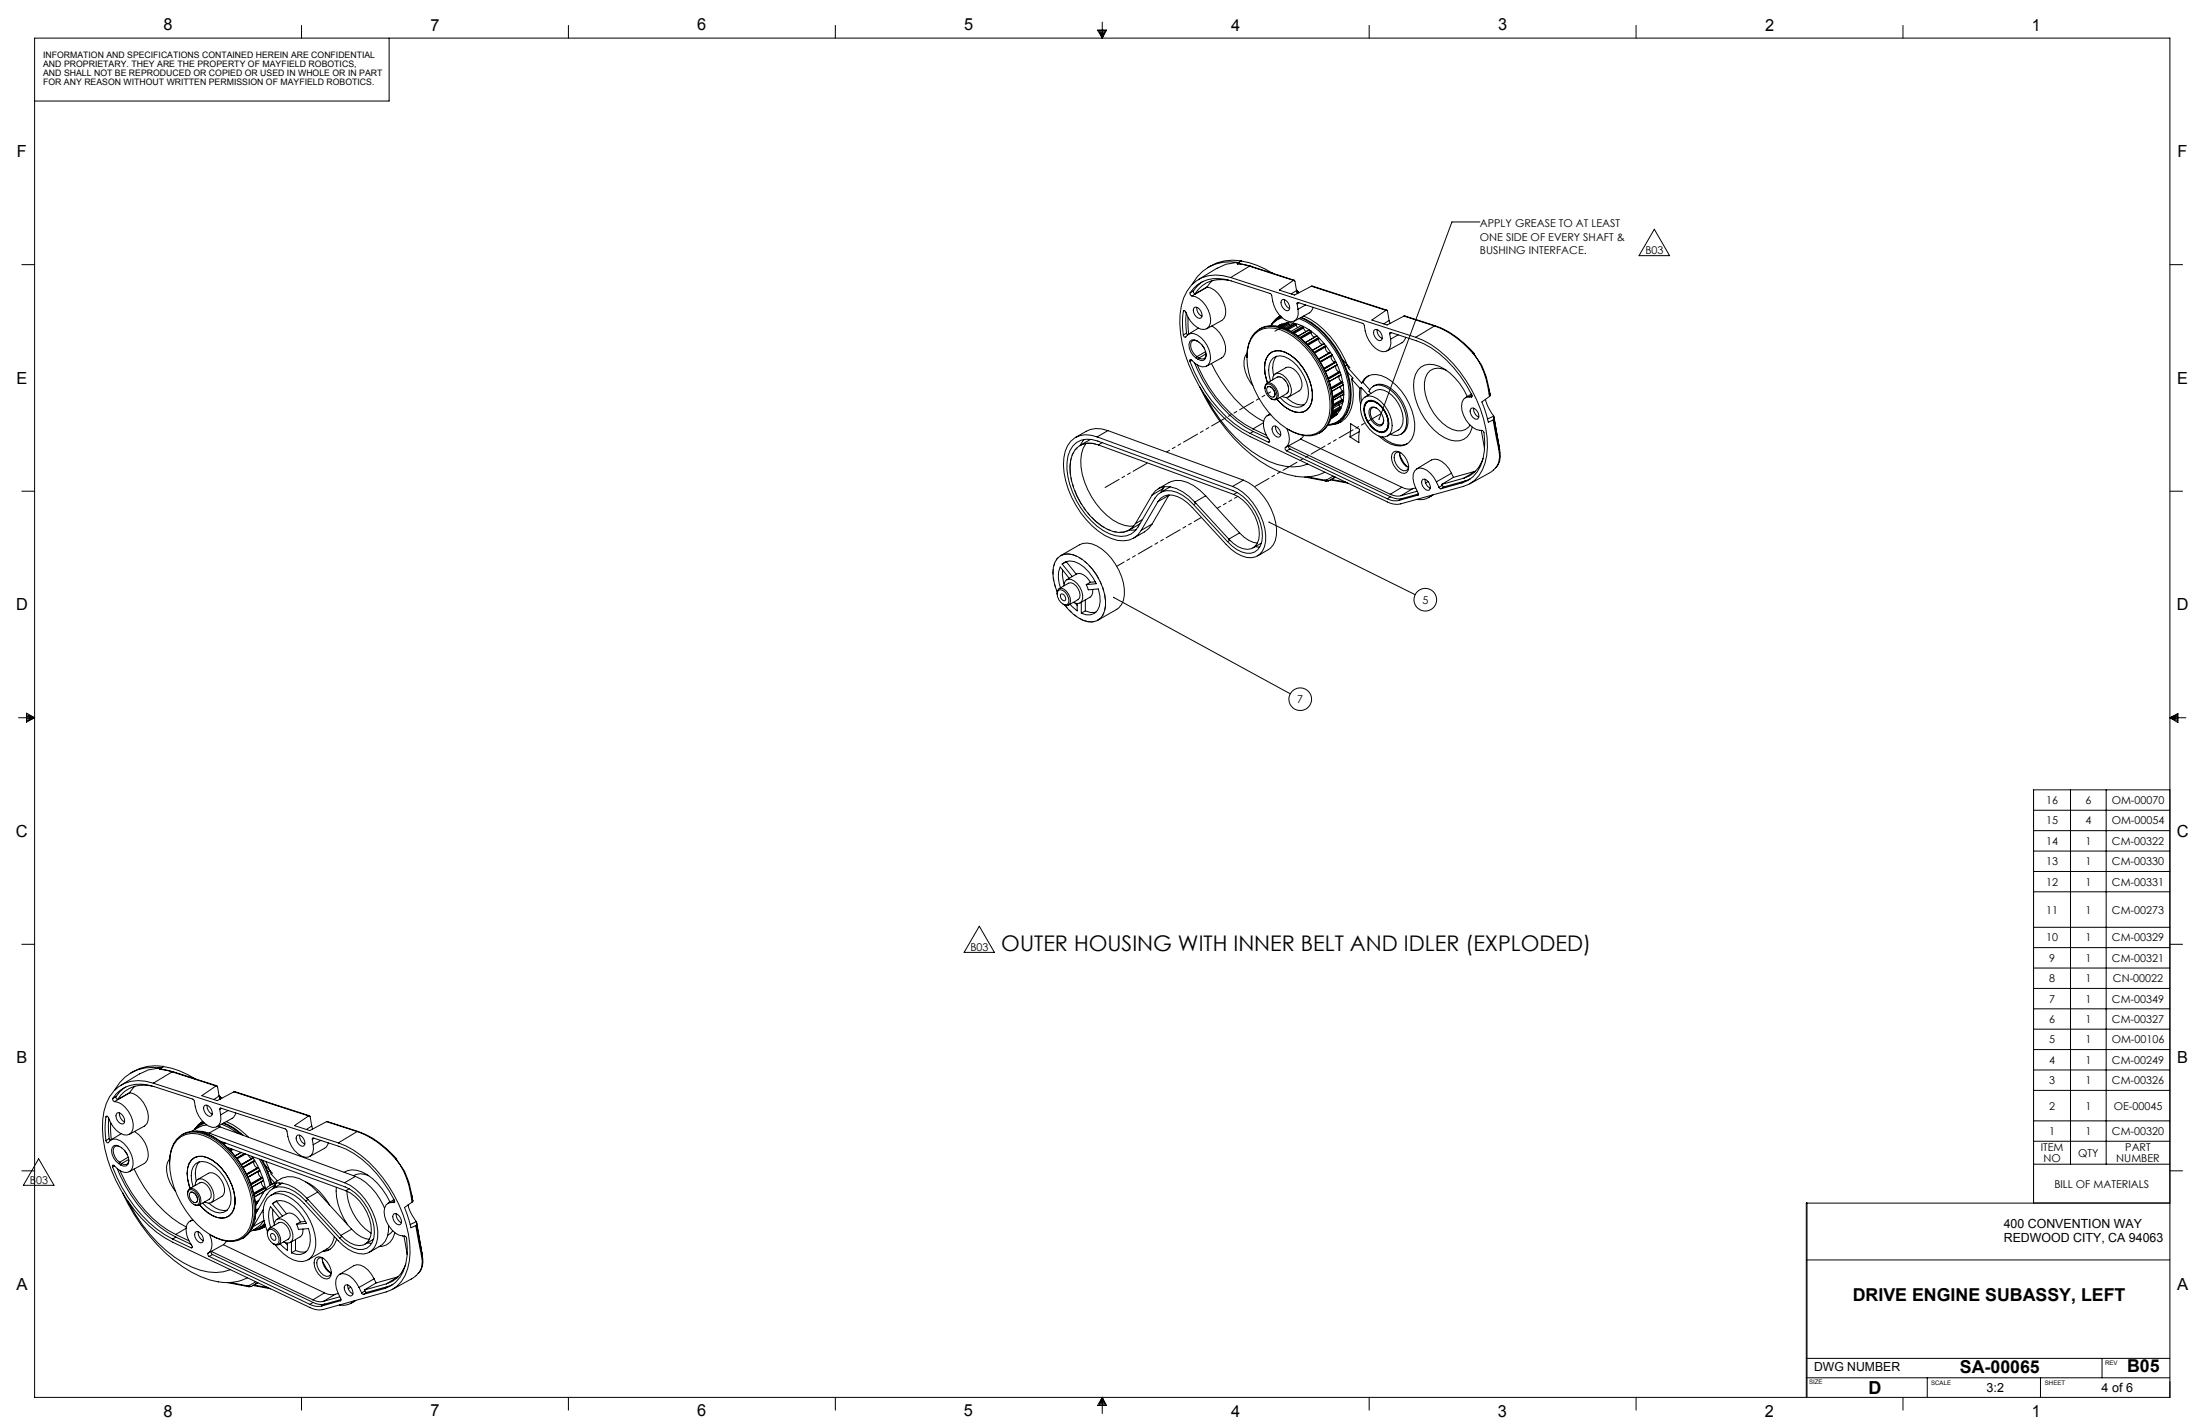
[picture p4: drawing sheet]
<svg xmlns="http://www.w3.org/2000/svg" width="864mm" height="559mm" viewBox="0 0 864 559" stroke-linecap="round" stroke-linejoin="round" font-family="sans-serif">
<g fill="none" stroke="#000" stroke-width=".39">
<path d="M13.6 15h838.2v533.4h-838.2zM118.4 10v5M152.8 15v24.7h-139.2M223.1 10v5M327.9 10v5M430.8 11.8h3.6l-1.7 3.2zM431.5 11.8l1.2 3.2M432.1 11.8l.6 3.2M432.7 8.7v6.3M433.1 11.8l-.4 3.2M433.8 11.8l-1.1 3.2M537.5 10v5"/>
<path d="M642.2 10v5M747 10v5M580.9 87.1h-11l-28.5 77.4M649.4 90l6 10.3h-12zM8.6 103.9h5M467.2 114.9a13.1 13.1 0 0 1 16.1-4.7l15.4 5 .4 .4a15.9 15.9 0 0 0 4.4 9.3 3.6 3.6 0 0 0 5.8-.4l.3-1.4-.1-1.7M467.2 114.9a.94 .94 0 0 0 .7 1.2M467.9 116.1a10 10 0 0 1 7.3 10.7 3 3 0 0 1-2 2.5 3 3 0 0 1-3.2-.7 14 14 0 0 1-4.8-6.5l-.3-.3-.4 .3M468.5 114.1v.6l.6 .7M468.5 114.1l-1.3 .8M472.2 110.5l-2.3 1.9-1.4 1.7M473.8 112.6l-4.7 2.8"/>
<path d="M473.8 112.6l.1 .1M473.9 112.7a10.4 10.4 0 0 1 7.2 10.8l-.5 1.3-.8 .8-6.1 3.4M473.9 112.7l-6 3.4M475.9 110.1l-2.1 2.5M477.8 105.2l-7.4 4.5M482.6 110a12.1 12.1 0 0 0-13.5 5.4M483.1 108.9a13.8 13.8 0 0 0-17.2 5.4 28.6 28.6 0 0 0-1.8 20.4 57.8 57.8 0 0 0 23.5 34.9l57.1 27.4a7.7 7.7 0 0 0 5.1 .7l24.7-6.8a13.5 13.5 0 0 0 9.1-12.1 45.5 45.5 0 0 0-8.1-29.5 41.8 41.8 0 0 0-19.8-16.9M483.1 108.9l72.6 23.5M485.7 103.5l4.8 1M485.7 103.5l3.2 .4 2.1 .6M485.7 103.5h.1M486.3 103a16.6 16.6 0 0 0-18.4 8.7"/>
<path d="M486.3 103l-5.1 .7-3.4 1.6M486.3 103l-.6 .5M487.1 102.3l-.8 .7M487.1 102.3a17.5 17.5 0 0 0-13.1 2.8M487.1 102.3l.1 .1M487.2 102.4l-.9 .6M487.2 102.4a32.6 32.6 0 0 1 12.4 4.8M490.5 104.5l17.5 5.5M490.5 104.5l17.2 5.5M490.5 104.5l-7.4 4.4M499.1 107l.6 .3M503.3 117.6a2.82 2.82 0 0 1 2.5 4.2 2.82 2.82 0 0 1-2.5-4.2z"/>
<path d="M504.2 117.6a3.5 3.5 0 0 0 2 3.5M507.7 110l.6 .2 .7 3.8M507.7 110l-5.5 3.8 6 2 6.6-3.5M508.9 113.9l1 1M508.9 113.8l1.1 1M509 114l.3 1.2M509 114l-2.1 1.4M509.1 114.8l.3 .3M509.2 119.2v-.4l.4-.1 25.4 8.2 .4 .5a15.7 15.7 0 0 0 4.4 9.2 3.5 3.5 0 0 0 5.9-.3l.3-1.5-.1-1.7M509.2 119.2l.3 2.2M509.9 118.8l-.7 .4M512.5 119.7l-3 1.7"/>
<path d="M514.8 112.3l29.6 9.4M514.8 112.3l29.3 9.5M851.8 103.9h5M464.5 131.5a.7 .7 0 0 0 1 .7 3 3 0 0 1 4.5-.7 10.4 10.4 0 0 1 4.8 10.8 2.87 2.87 0 0 1-4.3 1.2l-2.7-2.2a.42 .42 0 0 0-.6-.2 .42 .42 0 0 0-.1 .6M464.5 122.1a32.6 32.6 0 0 0 0 9.4M465 121.9l-.5 .2M465.6 122.9l-.1 3 .3 4.8M465.8 130.7l.5 .7M465.8 130.7l-1.3 .8M466.4 124.5l.2 6.6M468.9 120.6a2.82 2.82 0 0 1 2.4 4.2 2.82 2.82 0 0 1-2.4-4.2zM469.8 120.6a3.4 3.4 0 0 0 2 3.5"/>
<path d="M469.9 139.9l-.4 .6M469.9 139.9l.8 .6M469.9 133.8l-.8-.3-.9 .1a3.1 3.1 0 0 0-.2 4.3l1.9 2M470.4 128.8l-4 2.4M471.8 135.4l1 1.4M473.3 138l-3.4 1.9M473.5 138.8l-2.8 1.7M473.5 139.1l-.3 1.1-.6 .6-.9 .1-1-.4M475.7 127.9a10.6 10.6 0 0 1 5.1 11l-1.2 1.5-6 3.3M489.5 138.6a6.7 6.7 0 0 0-.7 7.1l.8 2.1 2.2 3.5M492.4 131.2a9 9 0 0 1 10.3-1.8 33.5 33.5 0 0 1 18.2 22 19.1 19.1 0 0 1-1 16.1 9.3 9.3 0 0 1-12.2 2 34.9 34.9 0 0 1-17.5-23.1 16.9 16.9 0 0 1 2.2-15.2zM494.3 129.2a10.7 10.7 0 0 1 11.1 .2 36.4 36.4 0 0 1 17.9 29.5 11.5 11.5 0 0 1-5.4 11.1"/>
<path d="M501.1 139.8a7.8 7.8 0 0 0-1.1 7.5M501.7 124.9l-2 1.6-.9 1.3M502.5 124l-1.8 1.2-1.5 2M502.5 124l-2 1.8M502.5 127.5l-.5 .3M502.5 127.5l-.9 .5M502.9 124.3l-1.2 .6M502.9 124.4l-1.2 .5M503.1 127.2l-.6 .3M503.1 127.2l.2 .2M503.1 127.2l-1.4 .9M503.1 128.4a30.4 30.4 0 0 1 16.5 15.9 28.6 28.6 0 0 1 3.3 18.3l3.2-1.8"/>
<path d="M503.2 124.7a7.8 7.8 0 0 0-4.2 3.1M503.3 127.4l.2 .4M503.3 127.4l-1.3 .7M505 126.8l-1.9 .4M505 126.8l-2.6 1.4M505.6 126.7l2.2 .1M505.6 126.7l-.6 .1M505.6 126.7l.2 .2M505.6 126.7l-2.9 1.6M505.8 126.9l.2 .4M505.8 126.9l-5.3 3.1M506 127.3l.3 .4"/>
<path d="M506 127.3l-2.3 1.3M507.8 126.8l.7 .2M507.8 126.8l-3.5 2M508.5 127l2.3 .7M508.5 127l.1 .2M508.5 127l-3.7 2M508.6 127.2l.2 .4M508.6 127.2l-3.5 2M508.8 127.6l.6 1M508.8 127.6l-3.2 1.8M509.6 131.9l4.3-2.5zM509.9 125a30.8 30.8 0 0 1 16 15.7 28.7 28.7 0 0 1 3.3 18.3 8.7 8.7 0 0 1-7.8 7.7"/>
<path d="M510.5 124.7a33.5 33.5 0 0 1 18 20.9 21.6 21.6 0 0 1 0 16.7l-1.3 1.8-1.9 1.6M510.8 127.7l.7 .4M510.8 124.5a33.8 33.8 0 0 1 18 21 22 22 0 0 1 0 16.6 8.5 8.5 0 0 1-3.5 3.6M510.8 127.7l-4 2.3M511.5 128.1l2.4 1.3M511.5 128.1l.1 .2M511.5 128.1l-4.1 2.3M511.6 128.3l.1 .4M511.6 128.3l-3.9 2.3M511.7 128.7l1 1.4M511.7 128.7l-3.7 2.1M511.7 124a34.1 34.1 0 0 1 17.7 20.6l5.1 5.7"/>
<path d="M512.4 134.4l4.5-2.6zM513.9 129.4l.7 .5M514.6 129.9l2.3 1.9M514.6 129.9l.1 .3M514.6 129.9l-4.3 2.5M514.7 130.2v.3M514.7 130.2l-4.2 2.4M514.7 130.5l.5 1.3 .8 .5M514.7 130.5l-4 2.3M515.4 120.6l-.8 1.7-.6 .5-5.9 3.2M516.9 131.8l.7 .7M517.6 132.5l2.2 2.4"/>
<path d="M517.6 133.1a1.92 1.92 0 0 0 1.6 2M517.6 132.5v.2M517.6 132.5l-4.5 2.6M517.6 133.1l-4.1 2.4M517.6 132.7v.4M517.6 132.7l-4.3 2.6M519.8 134.9l.6 .7M519.8 134.9l-4.6 2.5M519.8 134.9l-4.6 2.6M520.3 136.1a1.87 1.87 0 0 0 1.6 2.3M520.3 136.1l-4.3 2.5M520.4 135.6l1.9 2.8"/>
<path d="M520.4 135.6v.3M520.4 135.9l-.1 .2M520.4 135.6l-4.6 2.7M520.4 135.9l-4.5 2.5M521.9 138.4l-4.3 2.5M522.1 138.3l.2 .1M522.1 138.3l-.2 .1M522.1 138.3l-4.4 2.6M522.3 138.4l.6 .8M522.3 138.4l-4.6 2.6M522.7 139.6a1.87 1.87 0 0 0 1.3 2.5M522.7 139.6l-4.3 2.5"/>
<path d="M522.8 139.4l-.1 .2M522.8 139.4l-4.5 2.6M522.9 139.2l1.5 3M522.9 139.2l-.1 .2M522.9 139.2l-4.7 2.7M539.7 129.4a2.8 2.8 0 0 1 2.4 4.2 2.8 2.8 0 0 1-2.4-4.2zM540.6 129.3a3.6 3.6 0 0 0 2 3.5M544.1 121.8l.4-.1 .2 .4 .6 3.6M544.1 121.8l-5.6 3.8 6 1.9 6.6-3.5M545.3 125.7l.3 1.2M545.3 125.7l-2.1 1.4M545.5 131l.3-.6a64.8 64.8 0 0 1 16.2 6.2 45.2 45.2 0 0 1 15.8 19l-.2 .2"/>
<path d="M545.5 131l.4 2.1M546.2 130.6l-.7 .4M548.9 131.4l-3 1.7M551.1 124l12.4 3.8M551.1 124l12 3.9M551.8 132.4l-.9 1.7-.5 .4-6 3.2M563.1 127.9a36.4 36.4 0 0 1 15.2 10.8M563.1 127.9l-7.4 4.5M563.5 127.8a37 37 0 0 1 15.1 10.8M563.5 127.8l-.4 .1M578.3 138.7a30.7 30.7 0 0 1 6.3 15.9M578.3 138.7h.3a28.7 28.7 0 0 1 6.2 15.9"/>
<path d="M467.1 141.7a54.3 54.3 0 0 0 20.4 26.6l3.2 1.8M467.9 141.4l-.8 .3M468.9 142.5a54.1 54.1 0 0 0 19.9 25.1l3.2 1.7M469.5 140.5a6 6 0 0 1-2.5-6.4 2.36 2.36 0 0 1 3.7 .2 6 6 0 0 1 2.5 6.4l-.7 .7-1 .1-1.2-.5M469.5 140.5l.8 .5M470 143.2a52.3 52.3 0 0 0 18.8 23.4l3.1 1.7M470.7 140.5l-.4 .5M471 151.9a70.5 70.5 0 0 0 27.2 31.2 27.8 27.8 0 0 0 13.9 4.1l1.1-.1M473 155.1a60.1 60.1 0 0 0 21.7 24.2 21.4 21.4 0 0 0 18.7 2.8M475.5 142.6a48.4 48.4 0 0 0 20.5 22.8M489.5 140.3a12.6 12.6 0 0 1 4.4-10.9 12.1 12.1 0 0 1 13.5 1.7 37 37 0 0 1 15.4 28.1 11.1 11.1 0 0 1-6.3 11.4 13.5 13.5 0 0 1-10.7-2M496.5 152.4l.2-1.4 .6-.6a3.3 3.3 0 0 1 3.8 2.1 3.3 3.3 0 0 1 0 4.3l-.9 .2-1.3-.5"/>
<path d="M497.2 150.8a3.4 3.4 0 0 1 3.9 3.2l.2 1.1-.2 .9-.5 .6a2.96 2.96 0 0 1-3.4-1.9 2.94 2.94 0 0 1 0-3.9zM497.3 150.4l4.1-2.4a3.4 3.4 0 0 1 3.7 2.1 3.4 3.4 0 0 1 0 4.3l-4 2.4M497.6 150.2a11.5 11.5 0 0 1 .5-11.1 5.4 5.4 0 0 1 6.3-.9 19.9 19.9 0 0 1 10.8 18 5.5 5.5 0 0 1-3 5.2 5.5 5.5 0 0 1-5.9-.5l-1.9-1.2-3.1-3M497.7 151.8a2.66 2.66 0 0 1 2.3 4 2.66 2.66 0 0 1-2.3-4zM497.8 151.7a2.62 2.62 0 0 1 2.2 4.1M497.8 151.7l-.1 .1M498.7 149.5a9 9 0 0 1 1-8.9 5.1 5.1 0 0 1 6.1 .1 16.5 16.5 0 0 1 7.6 15.4 4.3 4.3 0 0 1-5.9 3.5l-3.5-2-1.5-1.6M499.5 149.1l.2-1.3 .6-.9a3.3 3.3 0 0 1 4.4 1.3 6.9 6.9 0 0 1 1.8 7 2.4 2.4 0 0 1-3.3 .3M500.6 146.7l4.2-2.4a3.5 3.5 0 0 1 4.1 1.5 6.9 6.9 0 0 1 1.7 7l-.6 .6-4.2 2.4M505 156a8.6 8.6 0 0 0 7.1 2.7M523.3 157.1l4.2-2.4zM524 142.1h.3"/>
<path d="M524 142.1l-4.3 2.4M524.3 142.1l.1 .1M524.3 142.1l-4.5 2.6M524.4 142.2l.5 .9M524.4 142.2l-4.5 2.7M524.8 143.2l-.1 .1a.85 .85 0 0 0-.3 1.4l1.2 1.2M524.8 143.2l-4.5 2.6M524.9 143.1l1.2 3.1M524.9 143.1l-.1 .1M524.9 143.1l-4.6 2.6M525.6 145.9l.3 .1M525.6 145.9l-4.2 2.4"/>
<path d="M525.6 158.9l.4 .7M525.6 147.5l.1 1.3 .9 1M525.9 146l.2 .2M525.9 146l-4.5 2.6M526 159.6l.2 .3M526 159.6l-2.8 1.6M526.1 146.2l.2 .9M526.1 146.2l-4.6 2.6M526.2 151.6l.3 1.2 .5 .6M526.2 155.5l.6 1.3M526.2 159.9l.1 .3M526.2 159.9l-3.1 1.9"/>
<path d="M526.3 147.1l.8 3M526.3 147.1l-4.5 2.6M526.6 149.8l.3 .1M526.6 149.8l-4.1 2.3M526.8 156.8l.3 .3M526.8 156.8l-3.5 1.9M526.9 149.9l.2 .2M526.9 149.9l-4.3 2.5M526.9 141l3 3.4M527 153.4l.3 .3M527 153.4l-3.8 2.2M527.1 150.1l.1 .9"/>
<path d="M527.1 158l-.8 2.2M527.1 157.1l.1 .2M527.1 150.1l-4.5 2.6M527.1 158l-3.8 2.2M527.1 157.1l-3.8 2.1M527.2 151.1h.1M527.2 151.1l-4.3 2.5M527.2 157.3l-.1 .7M527.2 151l.3 2.9M527.2 151l-4.3 2.5M527.2 157.3l-3.9 2.3M527.3 153.7l.2 .2"/>
<path d="M527.3 153.7l-4.1 2.3M527.5 154.7l-.3 2.6M527.5 153.9v.8M527.5 153.9l-4.3 2.5M528.9 143.2l-.9 .5M529 146l2.1 2.4-.5 .4M530.6 148.8a17.3 17.3 0 0 1-2.4 15.3 8.4 8.4 0 0 1-6.2 2.7M530.6 148.8l3.2 3.6M533.8 152.4l-.2 2.2 .5 4M534.4 152.1l-.2 2.2 .3 3.1M534.4 152.1l-.6 .3M534.4 152.1l2.6 2.9"/>
<path d="M534.5 150.3a5.7 5.7 0 0 1 7.6-2.9 22.8 22.8 0 0 1 13.2 21.2 6.3 6.3 0 0 1-9.4 5.7l-2-1.1-2.6-2M535 150l-.5 .3M535 150l2.7 3M535.2 156.3a4.2 4.2 0 0 1 5.4 .2 13.3 13.3 0 0 1 5.7 12.2 3.6 3.6 0 0 1-5.7 2.2 12.6 12.6 0 0 1-6.1-13.5zM535.8 155.8l4.2-2.5a4.3 4.3 0 0 1 4.7 .5 13.5 13.5 0 0 1 6 12.2l-.5 1.4-.8 1.1-4.8 2.6M536.1 157.9a3.5 3.5 0 0 1 4.8 .3 10.3 10.3 0 0 1 4.1 9.6 2.73 2.73 0 0 1-4.1 1.7 10.3 10.3 0 0 1-5.4-10.4zM536.3 158.2a3.3 3.3 0 0 1 4.6 .2 9.7 9.7 0 0 1 3.9 9.2 2.65 2.65 0 0 1-3.9 1.6 9.7 9.7 0 0 1-5.2-9.9zM537.2 147.5l-1.2 1-1 1.5M538.1 154.4l-.7-.9a4.3 4.3 0 0 1 6.5-1.7 16.4 16.4 0 0 1 8.2 14.7 4.4 4.4 0 0 1-6.4 4M539 151.6a4.8 4.8 0 0 1 5.4-.1 16.4 16.4 0 0 1 8.3 14.7 4.7 4.7 0 0 1-2.8 4.2M567.7 145.2a5.5 5.5 0 0 0-8.5 5 20.4 20.4 0 0 0 10.9 18.3 5.4 5.4 0 0 0 7-1.7M576 155.6a24.3 24.3 0 0 0-11-11.8 6.6 6.6 0 0 0-9.9 5.2 24.8 24.8 0 0 0 12 22.8 7.6 7.6 0 0 0 8.9-.4l1-1.5 .9-2.3"/>
<path d="M576.7 155.8a3 3 0 0 0-3 3.5 10.2 10.2 0 0 0 7.2 9.6h.9l.5 .4a22.1 22.1 0 0 1-2.4 15.9l-1.7 1.9-2 1.5-2.3 .9M576.7 155.8h.9M577.6 154.6l-2.4 1.5M577.8 155.1l-1.1 .7M577.8 155.6l-.2 .2M583.1 156.7l.9 2.6 2.4 4M584.6 154.6h.2M584.6 152.8l.3 2.4M584.6 154.6l.1 1M584.7 155.6l-3 2.1 2.5 8 1.9-.9M584.8 154.6l.1 .6M584.8 154.6l.1 .7"/>
<path d="M584.9 155.3l-.2 .3M584.9 155.2v.1M425.4 172.5l-1.3 2.2M426.3 174a14.1 14.1 0 0 0-1.4 12.2 29.8 29.8 0 0 0 14.1 19.1l2.3 .8 2.1 .4 1.7-.1M428.1 172.4l-4.1 2.4M430.7 171.4a9 9 0 0 0-13.1 8.2 34 34 0 0 0 11.2 26.8 16.4 16.4 0 0 0 14.4 5.5l1.9-.8 1.6-1.2 1.3-1.8M430.7 171.4l53.1 19.5M431.1 174.6a7.5 7.5 0 0 0-10.8 6 28.3 28.3 0 0 0 9.9 24.1 14.1 14.1 0 0 0 11 4.1l1.8-.6 1.5-1.2 1.2-1.5M431.1 174.6l53.2 19.4M432.6 173.7l-1.5 .9M434.9 169a9.8 9.8 0 0 0-8.5 .2l-4.2 2.5M434.9 169l-4.2 2.4"/>
<path d="M434.9 169l53.2 19.4M490.7 170.1l7.2 3.4M491.9 168.3l5.2 2.5M492 169.3l5.9 2.8M492 169.3l-1.3 .8M496 165.9l-4.1 2.4M498.4 173.2l-.5 .3M498.5 162.5l-1.1 .6M498.8 162.8a2.86 2.86 0 0 0-2.8 2.9 14.4 14.4 0 0 0 2.4 7.5l-.5 .3M499.8 167.3a2.8 2.8 0 0 1 2.4 4.1 2.79 2.79 0 0 1-2.4-4.1zM500.7 167.2a3.4 3.4 0 0 0 2 3.5M504.6 175.6a.88 .88 0 0 0 .4 1.3"/>
<path d="M505 176.9l39.5 18.8M505.1 168.2a7.9 7.9 0 0 1 .4 6.6l-.9 .8M506.3 176.2l-.4-.4-.1-.9 39.9 19.1M506.3 176.2l-1.3 .7M506.3 176.2l39.5 18.7M510.7 172.3l-6.1 3.3M510.7 172.3l39.6 18.9M511.7 170.9l-1 1.4M522.9 163.8v.2M522.9 164l-.4 .3M524.4 162.9l-1.5 1.1M524.4 162.9l-1.8 1.1"/>
<path d="M524.5 161.7l.1 .2M524.6 161.9l.2 .3M524.6 161.9l-1.7 .9M524.8 162.2l.1 .3M524.8 162.2l-2.1 1.2M524.9 162.5l-.5 .4M524.9 162.5l-2.3 1.3M525.3 165.7l-1.5 .6-2.5 .5M526.1 160.8l-1.2 1.7M526.3 160.2l-.2 .6M526.3 160.2l-3.3 1.9M526.7 165.4l-2.8 .9"/>
<path d="M530.2 166.3l3.5 2.2-.3 5.2-3.5-2.3zM533.6 169.3l-3.7 2.1M537.8 160.2a2.5 2.5 0 0 1 3.7 1 5.5 5.5 0 0 1 1.5 5l-.6 .7a3.2 3.2 0 0 1-3.9-1.8 4.6 4.6 0 0 1-.7-4.9zM540.4 160.2l-.9-.3-.8 .1a3.3 3.3 0 0 0 0 4.4 3.4 3.4 0 0 0 3.7 2.1l.6-.6 .2-.9M542.5 171.4a9.2 9.2 0 0 0 10 2.7M547 177.4a3.3 3.3 0 0 1 4.3 1.6 6.3 6.3 0 0 1 1.5 5.6l-.6 .8a3.3 3.3 0 0 1-4.3-1.6 6.3 6.3 0 0 1-1.5-5.6zM549.5 178.7l2.4 4.1M549.5 177.5a5.9 5.9 0 0 0 3.4 5.9M549.9 177.7l-1-.3-.9 .3a4 4 0 0 0 .9 5.6 2.45 2.45 0 0 0 3.7 .9l.3-1.2M577.6 160.2a2.82 2.82 0 0 1 2.4 4.2 2.82 2.82 0 0 1-2.4-4.2zM578.5 160.2a3.5 3.5 0 0 0 2 3.5M581.5 168.9l1.3 7.2"/>
<path d="M582.2 179.9a11.6 11.6 0 0 1-7.6 7.7M586.1 164.8l2.2 11.4M586.4 163.3l.1 .6M586.4 163.3l-2.5 1.1M586.4 164.6l-.3 .2M586.4 164.6l2.1 11.1M586.5 163.6l2.2 13M586.5 163.9l2 11.8M586.5 163.9l-.1 .7M588.3 176.2a7.9 7.9 0 0 1-3.9 9.6l-7.5 4.1M588.5 175.7l-.2 .5M588.5 175.7l.3 1.9"/>
<path d="M588.9 177.7a6.8 6.8 0 0 1-1.7 5.8M8.6 192.8h5M452.3 194.2a7 7 0 0 1 9.5-2.5l2.5 1.3 2.4 1.8 2.3 2.2M452.3 194.2l-6.6 11.3M454.6 196.8l-6.6 11.3M454.7 191.8a11.2 11.2 0 0 1 11.4-2.5l2.4 1.2 4.8 4.1M456.5 191.8l-4.2 2.4M456.5 191.8l-.8 1.3M457.1 191l-.6 .8M458.8 194.4l-4.2 2.4M458.8 194.4l-6.6 11.3M458.9 194.2l-.1 .2"/>
<path d="M459.4 191l-3.9 2.3M468.5 198a14.4 14.4 0 0 0-10.7-5.5l-1.7 .5-1.5 1-1.2 1.5-6.6 11.2a8.3 8.3 0 0 1-11.3 2.7 31.6 31.6 0 0 1-16.3-22.3 15.5 15.5 0 0 1 2-12.2 8.1 8.1 0 0 1 9.7-1.8l53.2 19.4a20.3 20.3 0 0 1 11.2 20 5.4 5.4 0 0 1-7.8 4.1l-1.9-.9-3.7-3.2M468.5 198l13.4 14.5M469 197l13.4 14.6M469.4 197.5l-.9 .5M473.3 194.6l-4.3 2.4M473.3 194.6l13.3 14.5M483.8 190.9a23.5 23.5 0 0 1 13 21.5 6.3 6.3 0 0 1-9.4 5.7l-2.1-1-2-1.6-15.3-16.4a12.9 12.9 0 0 0-9.5-4.9l-1.5 .5-1.4 .8-1 1.3M484.3 194a17.8 17.8 0 0 1 9.8 17.6 4.6 4.6 0 0 1-6.2 3.7l-1.9-.8-3.6-2.9M485.6 193.3l-1.3 .7M488.1 188.4a23.3 23.3 0 0 1 13 21.6 6.9 6.9 0 0 1-3.2 5.7l-4.3 2.5M488.1 188.4l-4.3 2.5"/>
<path d="M512.2 187.2l8.5 1.6M513.2 187.1l6.8 1.3M520 188.4l.7 .4M520 185.3l-2.4 1-4.4 .8M520.5 188.4h-.5M520.5 188.4l.9 .3M521.4 188.7l-.7 .1M522.3 188.3l6.8 1.3M523.3 186.8l-2.8 1.6M524.1 187.2l-2.7 1.5M524.2 187.3l-1.6 .8 5.6 1.1M544.5 195.7a6.4 6.4 0 0 0 4.7 .7"/>
<path d="M545.7 194a6.2 6.2 0 0 0 4.2 .5M545.8 194.9a6.7 6.7 0 0 0 4.6 .7M545.8 194.9l-1.3 .8M550.3 191.2a5.9 5.9 0 0 0 4.2 .6M550.3 191.2l-4.6 2.8M550.4 195.6l-1.2 .8M551.4 182.2l.8 .9M554.5 191.8l-4.6 2.7M555.7 191.5l-1.2 .3M556.1 184l5.8-3.5a3.7 3.7 0 0 1 4.1 .6l2.7 2.8 1.1 1.8M556.3 192.8l-6.4 1.7M556.6 194.3l-7.4 2.1"/>
<path d="M556.7 194.2l-.1 .1M556.8 193.9l-6.4 1.7M558.6 188.1a2.82 2.82 0 0 1 2.4 4.2 2.82 2.82 0 0 1-2.4-4.2zM559.4 188.1a3.6 3.6 0 0 0 2 3.5M560.6 188.9l-1 .6M562 194.3l-.2 .2a6.5 6.5 0 0 1-5.6 1.5M562.6 194.2l-1.9 1.1M563.8 189.1a8.8 8.8 0 0 0-6.4-5.4 3.2 3.2 0 0 0-2.7 4l.3 1.8 1.7 4.1-.1 .7M563.8 189.1l1.1 2.1M564.9 191.2l.7 .6M566 190.1l.1 .4M566.1 190.5l.8 .5"/>
<path d="M566.1 190.5l-1.2 .7M566.9 191l-1.3 .8M569.8 185.7l.7 1.6M569.8 185.7l-6 3.4M570.5 187.3l8.6-2.4-4.5 2.7M570.5 187.3l-4.5 2.8M573.9 189.5l-8.3 2.3M574.6 187.6l-8.6 2.5M575.1 188.7l-1.2 .8M575.1 188.7l-8.2 2.3M577.1 188l-2 .7M851.8 192.8h5"/>
<path d="M416.3 218.1l7.5-4.3a7.8 7.8 0 0 1 8.7 1.7 22.6 22.6 0 0 1 8.9 18 6.8 6.8 0 0 1-3 5.6l-7.4 4.3M445.9 207.9l-2.6 .1M447.4 205.6l-4.2 2.5M448.5 203.9l-2.8 1.6M452.2 205.7a16.3 16.3 0 0 1-7.2 5.5M452.2 205.7l-4.2 2.4M482.8 212l-.9 .5M486.6 209.1a10.8 10.8 0 0 0 7 4M486.6 209.1l-4.2 2.5M492.8 214.5l1.7 .2M495.2 213.1l-3.4 1.9M498.2 204.9l57.3 28.5"/>
<path d="M415 233.1l.2-1.5 .5-.6a3.2 3.2 0 0 1 3.8 2.2 3.3 3.3 0 0 1 0 4.3l-.9 .1-1.3-.5M415 232.3a15.8 15.8 0 0 1-.9-11.6 6 6 0 0 1 9.1-2.2 22.4 22.4 0 0 1 10.8 19.3 6 6 0 0 1-8.9 5.6 19 19 0 0 1-7.1-5.9M415.6 231.6a3.9 3.9 0 0 1 3.8 5.1l-.5 .5a3.9 3.9 0 0 1-3.8-5.1zM415.7 231l3.8-2.2a3.3 3.3 0 0 1 3.7 2.2 3.3 3.3 0 0 1 0 4.3l-3.7 2.2M416.5 233.1a1.71 1.71 0 0 1 1.5 2.6 1.71 1.71 0 0 1-1.5-2.6zM416.9 221.3a5.4 5.4 0 0 1 6.8-.1 17.9 17.9 0 0 1 6.7 7.9l-4 .3M416.9 221.3l4 4.9M417.1 223.7l-.1 1.8 .7 3.7M417.6 229.9l.2-1.3 .6-.8a3.3 3.3 0 0 1 4.4 1.2 7 7 0 0 1 1.8 7 2.31 2.31 0 0 1-3.2 .4M418.6 220.4l-1.7 .9M418.6 220.4l3.9 4.9M418.7 220.3l-.1 .1"/>
<path d="M418.7 227.5l3.9-2.3a4.8 4.8 0 0 1 5.4 3.3M419.7 226.9l-3.5-4.4a11 11 0 0 0 .1 8.2M422 236.7l.8 .8M422.8 236.9v2.8l-2.8-2.6M424.5 236.3v4.3M426 239.7l2 .6 2.2-.1M426 239.7l-1.5 .9M426 235.4v4.3M426.4 229.4l.8 2.1 3.9-.4a9.9 9.9 0 0 1-.3 8.5 4.8 4.8 0 0 1-6.3 1M428 228.5l-1.6 .9M428.9 231.3v.2a2.92 2.92 0 0 1-1 2.9l-3.9 2.2M430 228.3l-2 .2"/>
<path d="M437.2 234.5l69.3 37.8M10.4 279.9l3.2 1.8-3.2 1.7zM7.3 281.7h6.3M10.4 280.5l3.2 1.2M10.4 281.1l3.2 .6M13.6 281.7l-3.2 1.1M13.6 281.7l-3.2 .5M851.8 281.7h6.3M851.8 281.7l3.1 .5M851.8 281.7l3.1 1.1M851.8 281.7l3.1-1.7v3.5zM854.9 281.1l-3.1 .6"/>
<path d="M854.9 280.5l-3.1 1.2M798.3 318h53.5M812.8 310v146.8M826.8 310v146.8M851.8 310h-53.5v162.1M798.3 326h53.5M798.3 334h53.5M798.3 342h53.5M798.3 350h53.5M8.6 370.6h5M384.4 363.5l5.9 10.2h-11.8zM798.3 363.9h53.5"/>
<path d="M798.3 371.9h53.5M798.3 379.9h53.5M851.8 370.6h5M798.3 387.9h53.5M798.3 395.9h53.5M62.8 419.6l4.8 1M62.8 419.6l5.3 1.1M62.8 419.6h.1M63.4 419.1a16.7 16.7 0 0 0-18.4 8.7M63.4 419.1l-5.2 .7-3.3 1.6-7.5 4.5M63.4 419.1l-.6 .5M64.2 418.5l-.8 .6"/>
<path d="M64.2 418.5a32.5 32.5 0 0 1 12.5 4.9M64.2 418.5a17.7 17.7 0 0 0-13.1 2.7M64.2 418.5h.1M798.3 403.9h53.5M798.3 411.9h53.5M798.3 419.9h53.5M41.6 438.3a30.8 30.8 0 0 0 0 9.3M42.1 438l-.5 .3M42.7 439l-.2 3 .4 4.8M44.3 431a13.2 13.2 0 0 1 16.1-4.6l15.4 4.9 .4 .6a12.8 12.8 0 0 0 5.8 10.1 2.99 2.99 0 0 0 3.3 .1 2.99 2.99 0 0 0 1.4-2.9l-.1-1.7M44.3 431a1.01 1.01 0 0 0 .6 1.3M44.9 432.3a9.6 9.6 0 0 1 7.4 9 3.2 3.2 0 0 1-3.8 4 12.7 12.7 0 0 1-6.2-7.1l-.5-.2-.2 .3"/>
<path d="M45.6 430.3v.6l.5 .6M45.6 430.3l-1.3 .7M46 436.7a2.82 2.82 0 0 1 2.4 4.3 2.82 2.82 0 0 1-2.4-4.3zM46.9 436.7a3.6 3.6 0 0 0 2 3.5M49.3 426.6l-2.3 1.9-1.4 1.8M50.9 428.8l-4.8 2.7M50.9 428.8h.1M51 428.8a10.3 10.3 0 0 1 7.1 10.8l-.4 1.3-.8 .9-6.1 3.3M51 428.8l-6.1 3.5M53 426.3l-2.1 2.5M59.7 426.2a12.1 12.1 0 0 0-13.6 5.3M60.2 425.1a13.9 13.9 0 0 0-19.4 11 46.4 46.4 0 0 0 6.8 31 50.9 50.9 0 0 0 20.3 20.4l53.8 25.6a7.3 7.3 0 0 0 5.2 .8l24.7-6.9a13.5 13.5 0 0 0 9.1-12.1 46.5 46.5 0 0 0-10.6-32.9 38.3 38.3 0 0 0-17.3-13.5"/>
<path d="M60.2 425.1l72.6 23.4M67.6 420.6l17.5 5.5M67.6 420.6l-7.4 4.5M67.6 420.6l17.2 5.6M76.2 423.1l.6 .3M80.4 433.7a2.82 2.82 0 0 1 2.5 4.3 2.82 2.82 0 0 1-2.5-4.3zM81.3 433.7a3.6 3.6 0 0 0 2 3.5M84.8 426.2h.4l.2 .3 .6 3.6M84.8 426.2l-5.6 3.8 6.1 1.9 6.5-3.5M86 430.1l.4 1.2M86 430.1l1 .9M86 430l1.1 1"/>
<path d="M86 430.1l-2.1 1.4M86.2 430.9l.3 .3M86.3 435.3l.3-.5 25.4 8.2 .5 .5a15.7 15.7 0 0 0 4.4 9.2 3.5 3.5 0 0 0 5.9-.3l.2-1.5-.1-1.7M86.3 435.3l.3 2.2M87 434.9l-.7 .4M89.6 435.8l-3 1.7M91.8 428.4l29.7 9.4M91.8 428.4l29.3 9.5M92.5 436.7l-.8 1.8-6.5 3.6M121.1 437.9h.5l.1 .3 .7 3.7M121.1 437.9l-5.5 3.8 6 2 6.6-3.5M798.3 427.9h53.5"/>
<path d="M798.3 439.8h53.5M8.6 459.5h5M15.2 454.7l6 10.4h-12zM41.6 447.6a.7 .7 0 0 0 1 .7 3.1 3.1 0 0 1 4.5-.7 10.6 10.6 0 0 1 4.8 10.8 2.87 2.87 0 0 1-4.3 1.3l-3-2.5-.4 .1v.6M42.9 446.8l.5 .8M42.9 446.8l-1.3 .8M43.5 440.7l.2 6.5M44.2 457.9a54.4 54.4 0 0 0 20.4 26.6l3.2 1.7M44.9 457.5l-.7 .4M46 458.6a53.9 53.9 0 0 0 19.9 25.1l3.1 1.8M46.6 456.6a6 6 0 0 1-2.5-6.4 2.36 2.36 0 0 1 3.7 .2 6.1 6.1 0 0 1 2.5 6.4l-.7 .7-1 .1-1.2-.4M46.6 456.6l.8 .6"/>
<path d="M47 456.1l-.4 .5M47 456.1l.7 .5M47 450l-1.7-.2a3 3 0 0 0-.2 4.2l1.9 2.1M47.1 459.4a52.4 52.4 0 0 0 18.8 23.3l3.1 1.7M47.5 444.9l-4 2.4M47.7 456.6l-.3 .6M48.9 451.5l1 1.4M50.3 454.1l-3.3 2M50.6 455.3l-.3 1.1-.6 .6h-.9l-1.1-.4M50.6 455l-2.9 1.6M52.6 458.8a48.4 48.4 0 0 0 20.5 22.7M52.8 444a10.6 10.6 0 0 1 5.1 11l-1.2 1.6-6 3.2"/>
<path d="M66.6 456.5a12.8 12.8 0 0 1 4.4-10.9 10.4 10.4 0 0 1 11 .2 36.2 36.2 0 0 1 17.9 29.5 12.5 12.5 0 0 1-4.5 10.5 11.7 11.7 0 0 1-12.5-1.1M66.6 454.8a5.7 5.7 0 0 0-1.2 5 15.3 15.3 0 0 0 3.5 7.6M69.5 447.3a9 9 0 0 1 10.3-1.7 33.4 33.4 0 0 1 18.2 22 19.1 19.1 0 0 1-1.1 16 9.4 9.4 0 0 1-12.1 2.1 34.9 34.9 0 0 1-17.5-23.1 16.8 16.8 0 0 1 2.2-15.3zM71.4 445.3a10.7 10.7 0 0 1 11.1 .2 36.4 36.4 0 0 1 17.9 29.5 11.4 11.4 0 0 1-5.4 11.1M76.6 443.9l3.1 .1 2.4 .6M78.2 455.9a7.8 7.8 0 0 0-1.2 7.5M78.8 441l1.1-.6zM79.5 440.1l-1.7 1.3-1.5 1.9 2.5-2.3M79.6 440.1l-2 1.8M80.2 444.6a30.3 30.3 0 0 1 16.5 15.9 28.6 28.6 0 0 1 3.3 18.2M80.3 440.8a7.6 7.6 0 0 0-3.6 2.4M81.1 441.4l-1.6 .3-4.3 2.2"/>
<path d="M82.1 444.6l53.2 19.5M85.5 441.9l.9 .3M86.3 447.7l49.2 18.1a20.3 20.3 0 0 1 11.3 19.9 5.3 5.3 0 0 1-7.9 4.1l-3.8-2.3-1.8-1.7M86.4 442.2l-4.3 2.4M86.4 442.2l53.1 19.4M86.8 448h-.1M87 441.1a21.3 21.3 0 0 1 6.3 3.6M87.6 440.8a23.7 23.7 0 0 1 7.2 4.5M87.8 448.3l-.5 .3M87.9 440.7a23.7 23.7 0 0 1 7.7 4.9M88.1 448.4l-.5 .3M88.5 448.6l-.7 .4"/>
<path d="M88.8 440.1a24.9 24.9 0 0 1 8.8 6.2M89.2 450.3l46.5 17M89.7 450.4l-.2 .1 .2-.1M90.8 450.8l-.6 .4M91.1 451l-.8 .4M91.4 451.1l-.8 .5M94.6 452.2l-2.3 1.4M94.7 452.3l-2.4 1.3M95.9 452.7l-3 1.7M96.1 452.8l-3.1 1.8M96.3 452.9l-3.2 1.8M97.4 453.2l.6 1 1 .3"/>
<path d="M99 453.8l.4 .7M99.2 454.4l.2 .1M99.2 454.4l-.2 .1M99.2 454.4l-4.5 2.6 4.3-2.5M99.4 454.5l.5 .8M99.4 454.5l-4.6 2.7M99.7 455.8a1.98 1.98 0 0 0 1.4 2.4M99.7 455.8l-4.2 2.4M99.9 455.5l-.2 .3M99.9 455.5l-4.5 2.6M99.9 455.3l1.6 3M99.9 455.3v.2"/>
<path d="M99.9 455.3l-4.6 2.7M101.1 458.2h.3M101.1 458.2l-4.3 2.5M101.4 458.2l.1 .1M101.4 458.2l-4.6 2.6M101.5 458.3l.5 .9M101.5 458.3l-4.6 2.7M101.7 459.5a1.82 1.82 0 0 0 1 2.6M101.8 454.9a37.9 37.9 0 0 1 4.1 10.2M101.9 459.4l-.2 .1M101.9 459.4l-4.5 2.6 4.3-2.5M102 459.2l1.2 3.1"/>
<path d="M102 459.2l-.1 .2M102 459.2l-4.6 2.7M102.6 455.2a37.6 37.6 0 0 1 3.8 9.6M103.1 455.3l1.5 3.1 2.1 6.3M104 457.2l3 3.3M104.3 455.8l2.2 5 2.4 2.6M106 459.3l-.9 .5M116.8 445.5a2.8 2.8 0 0 1 2.4 4.2 2.79 2.79 0 0 1-2.4-4.2zM117.7 445.5a3.5 3.5 0 0 0 2 3.4M122.4 441.9l.3 1.2M122.4 441.9l-2.1 1.3M122.6 447.1l.3-.6a62.7 62.7 0 0 1 16.2 6.3 45.4 45.4 0 0 1 15.8 18.9l-.2 .2"/>
<path d="M122.6 447.1l.3 2.1M123.3 446.7l-.7 .4M125.9 447.5l-3 1.7M128.2 440.2l12.3 3.8M128.2 440.2l12 3.8M128.9 448.5l-.9 1.7-6.5 3.6M140.2 444a36.1 36.1 0 0 1 15.2 10.9M140.2 444l-7.4 4.5M140.5 444a36.1 36.1 0 0 1 15.2 10.8M140.5 444h-.3M155.4 454.9a30.7 30.7 0 0 1 6.2 15.8M155.4 454.9h.3a28.3 28.3 0 0 1 6.2 15.8"/>
<path d="M798.3 456.8h53.5M798.3 447.9h53.5M851.8 459.5h5M48.1 468.1a69.9 69.9 0 0 0 27.1 31.2 27.8 27.8 0 0 0 13.9 4h1.2M50.1 471.2a60.1 60.1 0 0 0 21.7 24.2 21.1 21.1 0 0 0 18.7 2.8M73.6 468.5l.2-1.4 .6-.6a3.3 3.3 0 0 1 3.7 2.1 3.4 3.4 0 0 1 0 4.3l-.8 .2-1.3-.5M74.3 466.9a3.4 3.4 0 0 1 3.9 3.2l.2 1.1-.2 1-.5 .6a4 4 0 0 1-3.9-5.3zM74.4 466.5l4.1-2.4a3.2 3.2 0 0 1 3.7 2.2 3.3 3.3 0 0 1 0 4.3l-4.1 2.3M74.6 466.3a11.5 11.5 0 0 1 .6-11.1 5.4 5.4 0 0 1 6.3-.9 19.9 19.9 0 0 1 10.8 18.1 5.5 5.5 0 0 1-3 5.1 5.5 5.5 0 0 1-5.9-.5l-1.9-1.2-3.1-3M74.8 467.9h.1a2.66 2.66 0 0 1 2.3 3.9l-.2 .1M74.8 467.9a2.63 2.63 0 0 1 2.2 4 2.63 2.63 0 0 1-2.2-4zM75.6 478.6l-1.1 .7"/>
<path d="M75.8 465.7a9.1 9.1 0 0 1 1-9 5.2 5.2 0 0 1 6.1 .1 16.6 16.6 0 0 1 7.6 15.5 4.3 4.3 0 0 1-5.9 3.4l-3.5-2-1.5-1.6M75.9 478.9a2.86 2.86 0 0 0-2.8 3 14.4 14.4 0 0 0 2.4 7.4l-.5 .4M76.6 465.2l.2-1.3 .6-.9a3.3 3.3 0 0 1 4.4 1.3 7 7 0 0 1 1.8 7 2.31 2.31 0 0 1-3.3 .4M77.7 462.8l4.1-2.4a3.5 3.5 0 0 1 4.2 1.5 6.9 6.9 0 0 1 1.7 7l-.6 .6-4.2 2.4M82.1 472.2a8.7 8.7 0 0 0 7 2.7M100.9 475.4l-.5 .3M101 472.1l-.7 .4M101.1 474.9l-.7 .5M101.3 471.6l-1 .6M101.6 474.2l-1.2 .7M101.6 471l-1.3 .8M102.7 462.1h.2"/>
<path d="M102.7 462.1l-4.3 2.4M102.7 463.7l.1 1.2 .9 1M102.9 462.1l.3 .2M102.9 462.1l-4.4 2.6M103.2 462.3l.2 .9M103.2 462.3l-4.6 2.6M103.3 467.7v.5M103.3 474.6l-3.9 6.7M103.4 463.2l.8 3.1M103.4 463.2v.1M103.4 463.2l-4.5 2.7M103.7 465.9l.3 .2"/>
<path d="M103.7 467.5l-3.8 2.2 3.7-2.2M103.7 465.9l-4.1 2.3M103.7 467.5a7 7 0 0 1 9.6-2.5l2.4 1.2 4.8 4M103.7 467.5l-3.3 5.6M104 466.1l.2 .2M104 466.1l-4.3 2.5M104.2 466.3v.4M104.2 466.3l-4.5 2.5M106 462.2l1.7 1.9M106.1 465a11 11 0 0 1 11.4-2.5l2.4 1.3 2.5 1.7 2.3 2.3M106.9 472.3a5.3 5.3 0 0 1 6.7-.1 17.6 17.6 0 0 1 6.7 7.9l-4 .3M106.9 472.3l4 4.9"/>
<path d="M107.1 474.7l-.1 1.8 .7 3.7M107.8 465.3l.1 .6M107.9 465.1l.5 .6M108 465l-4.3 2.5M108 465l-.9 1.4M108.5 464.2l-.5 .8M108.5 471.4l-1.6 .9M108.5 471.4l4 4.9M108.7 471.3l-.2 .1M108.7 478.5l3.9-2.3a3.9 3.9 0 0 1 4.8 2.4l.6 .9M109.5 464.1l.5 .6M109.7 477.9l-3.5-4.4a11 11 0 0 0 .1 8.1"/>
<path d="M110.8 464.3l-3.8 2.2M118 479.5l-1.7 .9M119.9 479.3l-1.9 .2M120 471.2a14.5 14.5 0 0 0-10.7-5.5l-1.8 .5-1.5 1-1.2 1.5-4.4 7.5M120 463.8a20.7 20.7 0 0 1 9.4 9.1M120 471.2l13.3 14.6M120.5 470.2l13.3 14.6M120.9 470.7l-.9 .5M124.7 467.8l-4.2 2.4M124.7 467.8l13.3 14.6M132 465.9a23.4 23.4 0 0 0 4.4 14.7M135.1 460a7.2 7.2 0 0 1 7-.1 23.6 23.6 0 0 1 11 11.8"/>
<path d="M135.3 464.1a23.3 23.3 0 0 1 12.9 21.6 6.3 6.3 0 0 1-9.4 5.6l-2.1-1-2-1.5-15.3-16.5a12.9 12.9 0 0 0-9.4-4.8l-1.6 .4-2.1 1.2M135.7 467.3a17.8 17.8 0 0 1 9.9 17.5 4.6 4.6 0 0 1-6.3 3.7l-1.9-.7-1.8-1.3-1.8-1.7M136.2 467.4a21 21 0 0 0 9.5 16.5M137.1 466.5l-1.4 .8M138.7 461.4a6.2 6.2 0 0 1 6 0M139.5 461.6a22.4 22.4 0 0 1 11.5 12.6M139.5 461.6l-4.2 2.5M153.8 471.9a3 3 0 0 0-3 3.6 11.1 11.1 0 0 0 5.8 9.2l2.8 .7a22.7 22.7 0 0 1-2.4 15.9l-1.7 1.9-2.1 1.5-2.2 .9M153.8 471.9h.9M154.7 476.3a2.82 2.82 0 0 1 2.4 4.3 2.82 2.82 0 0 1-2.4-4.3zM154.7 470.7l-2.4 1.5M154.9 471.2l-1.1 .7"/>
<path d="M154.9 471.7l-.2 .2M155.5 476.3a3.5 3.5 0 0 0 2.1 3.5M160.2 472.8a18.9 18.9 0 0 0 3.2 6.6M161.6 470.7l.2 1M161.6 468.9l.4 2.4M161.8 471.7l-3 2.2 2.5 7.9 1.9-.9M161.9 470.7h-.3M161.9 470.7l.1 .6M161.9 470.7l.1 .7M162 471.4l-.2 .3M162 471.3v.1M163.4 479.4l.1 .6"/>
<path d="M163.4 479.4l-2.4 1.1M163.5 479.7l2.3 13M163.5 480l2.1 11.8M163.5 480v.8M709.3 472.1v76.2M851.8 472.1h-142.8v76.2M67.8 486.2l7.2 3.5M69 484.4l5.2 2.5M69 485.5l6 2.8M69 485.5l-1.2 .7M73.1 482l-4.1 2.4M75.5 489.3l-.5 .4"/>
<path d="M76.9 483.4a2.82 2.82 0 0 1 2.4 4.2 2.82 2.82 0 0 1-2.4-4.2zM77.8 483.3a3.5 3.5 0 0 0 2 3.5M81.7 491.7a.89 .89 0 0 0 .4 1.3M82.1 493l39.5 18.8M82.2 484.3a7.6 7.6 0 0 1 .4 6.7l-.9 .7M83.4 492.3l-.5-.6v-.6l39.9 19M83.4 492.3l-1.3 .7M83.4 492.3l39.5 18.8M87.7 488.5l39.7 18.8M87.8 488.4l-6.1 3.3M87.8 488.4l-.1 .1M88.8 487l-1 1.4"/>
<path d="M99.4 481.3l4.2-2.4a13.4 13.4 0 0 1-5.6 4.5M99.4 481.3l-.6 1M103.8 481.5l-2.8 1M103.9 480.1l-.5 .5a7.4 7.4 0 0 1-4 2M104 480.6l-1.7 1.3M104.2 481.2a8.5 8.5 0 0 1-5.1 1.7l3.2-1M105 483.3a16.1 16.1 0 0 1-1-11.6 6 6 0 0 1 9.1-2.2 22.4 22.4 0 0 1 10.8 19.3 6 6 0 0 1-8.8 5.6 18.4 18.4 0 0 1-7.1-6M105 484l.1-1.4 .6-.6a3.3 3.3 0 0 1 3.7 2.1 3.3 3.3 0 0 1 0 4.3l-.8 .2-1.4-.5M105.6 482.5a3.3 3.3 0 0 1 3.8 3.1l.2 1.1-.2 .9-.5 .6a2.82 2.82 0 0 1-3.3-1.9 2.96 2.96 0 0 1 0-3.8zM105.7 482l3.7-2.2a3.3 3.3 0 0 1 3.8 2.2 3.3 3.3 0 0 1 0 4.3l-3.8 2.1M106.5 484.1a1.75 1.75 0 0 1 1.5 2.6 1.75 1.75 0 0 1-1.5-2.6zM107.6 480.9l.2-1.3 .6-.9a3.3 3.3 0 0 1 4.4 1.3 6.8 6.8 0 0 1 1.8 7 2.35 2.35 0 0 1-3.3 .3"/>
<path d="M112 487.6l.8 .9M112.8 487.8v2.9l-2.8-2.6M114.4 487.3v4.3M116 490.7l1.9 .6 2.3-.1M116 490.7l-1.6 .9M116 486.4v4.3M116.3 480.4l.9 2.1 3.9-.4a10.2 10.2 0 0 1-.3 8.5 4.8 4.8 0 0 1-6.4 1M118.9 482.3v.2a2.94 2.94 0 0 1-1.1 2.9l-3.9 2.2M124.1 493.5a3.4 3.4 0 0 1 4.3 1.6 6.3 6.3 0 0 1 1.5 5.6l-.6 .8a3.3 3.3 0 0 1-4.3-1.5 6.3 6.3 0 0 1-1.5-5.7zM126.5 494.8l2.4 4.2M126.6 493.6a5.9 5.9 0 0 0 3.4 5.9M126.9 493.8l-1-.3-.8 .3a4 4 0 0 0 .8 5.6 2.46 2.46 0 0 0 3.7 1l.4-1.3"/>
<path d="M128.5 498.3l.8 1M129.6 490.2l-2.5 .6M131.2 485.2a6.2 6.2 0 0 1-2.9 4.9l-7.4 4.3M132.2 486.2a5.9 5.9 0 0 1-5.7 5M134.2 485.2l-.9 .6M138 482.4a10.6 10.6 0 0 0 7 3.9M138 482.4l-4.2 2.4M144 487.7l1.9 .2M146.6 486.3l-3.3 1.9M152.5 480.9a8.4 8.4 0 0 1-3.2 8l-4.2 2.4M154.2 483l-2 1.8M155 483.7a6.3 6.3 0 0 1-6.2 5.5"/>
<path d="M158.6 485l1.2 7.2M159.2 496.1a11.6 11.6 0 0 1-7.5 7.7M163.2 480.9l2.2 11.4M163.5 480.8l-.3 .1M163.5 480.8l2.1 11M165.4 492.3a7.9 7.9 0 0 1-3.9 9.6l-7.5 4.1M165.6 491.8l-.2 .5M165.6 491.8l.3 1.9M165.9 493.8a6.8 6.8 0 0 1-1.6 5.8M709 494.4h142.8M89.3 503.3l8.4 1.6M90.3 503.3l6.7 1.3"/>
<path d="M97 504.6l.8 .3M97.1 501.4l-3.5 1.4-3.3 .5M97.6 504.5l-.6 .1M97.6 504.5l.9 .4M98.5 504.9h-.8M99.4 504.4l6.8 1.3M100.4 503l-2.8 1.5M101.2 503.3l-2.7 1.6M101.2 503.4l-1.5 .9 5.6 1M121.6 511.8a6.7 6.7 0 0 0 4.7 .7M122.8 510.1a6.2 6.2 0 0 0 4.2 .5M122.9 511.1a6.9 6.9 0 0 0 4.6 .6"/>
<path d="M122.9 511.1l-1.3 .7M127.4 507.3a5.8 5.8 0 0 0 4.1 .6M127.4 507.3l-4.6 2.8M127.5 511.7l-1.2 .8M131.5 507.9l-4.5 2.7M132.8 507.6l-1.3 .3M133.2 500.1l5.8-3.5a3.7 3.7 0 0 1 4.1 .6l1.4 1.2 2.4 3.4M133.4 508.9l-6.4 1.7M133.6 510.4l-7.3 2.1M133.8 510.4h-.2M133.8 510l-6.3 1.7M135.6 504.3a2.79 2.79 0 0 1 2.5 4.2 2.8 2.8 0 0 1-2.5-4.2z"/>
<path d="M136.5 504.2a3.6 3.6 0 0 0 2 3.5M137.7 505.1l-1 .6M139.1 510.5l-.2 .1a6.6 6.6 0 0 1-5.7 1.5M139.7 510.3l-1.9 1.2M140.9 505.2a8.8 8.8 0 0 0-6.5-5.4 3.3 3.3 0 0 0-2.6 4l.2 1.8 1.8 4.3-.2 .5M140.9 505.2l1.1 2.2M142 507.4l.7 .5M143.1 506.2l.1 .4M143.2 506.6l.8 .6M143.2 506.6l-1.2 .8M144 507.2l-1.3 .7M146.9 501.8l.7 1.6"/>
<path d="M146.9 501.8l-6 3.4M147.6 503.4l8.6-2.3-4.5 2.7M147.6 503.4l-4.5 2.8M151 505.6l-8.3 2.3M151.7 503.8l-8.6 2.4M152.2 504.9l-1.2 .7M152.2 504.9l-8.2 2.3M154.2 504.1l-2 .8M709 533h142.8M825.1 533v7.7M118.4 548.4v5M223.1 548.4v5"/>
<path d="M327.9 548.4v5M432.7 548.4v6.3M432.7 548.4l1.7 3.1h-3.6zM432.7 548.4l-1.2 3.1M432.7 548.4l-.6 3.1M432.7 548.4l1.1 3.1M432.7 548.4l.4 3.1M537.5 548.4v5M642.2 548.4v5M709 540.7h142.8M747 548.4v5M756.5 540.7v7.6"/>
<path d="M801 540.7v7.6"/>
<circle cx="559.5" cy="235.3" r="4.4"/>
<circle cx="510.4" cy="274.4" r="4.4"/>
</g>
<g fill="#000">
<path d="M541.2 164.3h.4l-.1 .4h-.2l.1-.2-.2 .2z"/>
<path d="M437 234.3l.2 .2-.2-.1v.2l.4 .1v-.4zM497.9 204.8l.1 .3h.4l-.1-.4-.4 .1 .3 .1z"/>
</g>
<path d="M457.9 177.4l40.9-23.6M413.3 224.7a6.9 6.9 0 0 1 4.4-7.2 12.4 12.4 0 0 1 11.1 5.9 20.5 20.5 0 0 1 4.8 16.4 5.7 5.7 0 0 1-8.5 3.6 18.1 18.1 0 0 1-7.1-6" fill="none" stroke="#000" stroke-width=".39" stroke-dasharray="6.3 1.3 1.3 1.3 1.3 1.3" stroke-dashoffset="5"/>
<path d="M415 232.3a20.1 20.1 0 0 1-1.7-7.6" fill="none" stroke="#000" stroke-width=".39" stroke-dasharray="6.3 1.3 1.3 1.3 1.3 1.3" stroke-dashoffset="5.7"/>
<path d="M501.4 148a3.3 3.3 0 0 1 3.7 2.1 3.3 3.3 0 0 1 0 4.3" fill="none" stroke="#000" stroke-width=".39" stroke-dasharray="6.3 1.3 1.3 1.3 1.3 1.3" stroke-dashoffset="4.9"/>
<path d="M445.7 205.5a7.8 7.8 0 0 1-10.9 2.2 29.5 29.5 0 0 1-14.8-24.7 9.1 9.1 0 0 1 5-8.7l1.9-.4 2 .1 2.3 .6" fill="none" stroke="#000" stroke-width=".39" stroke-dasharray="6.3 1.3 1.3 1.3 1.3 1.3" stroke-dashoffset="-1.1"/>
<path d="M438.4 222.2l33.2-19.2" fill="none" stroke="#000" stroke-width=".39" stroke-dasharray="6.3 1.3 1.3 1.3 1.3 1.3" stroke-dashoffset="3"/>
<path d="M477.8 199.5l8.1-4.7" fill="none" stroke="#000" stroke-width=".39" stroke-dasharray="6.3 1.3 1.3 1.3 1.3 1.3" stroke-dashoffset="4.8"/>
<path d="M433.6 191.4l16.9-9.7M492.5 191l49.8-28.8" fill="none" stroke="#000" stroke-width=".39" stroke-dasharray="6.3 1.3 1.3 1.3 1.3 1.3" stroke-dashoffset="-.2"/>
<text font-size="8.5" x="393.1" y="373.1">OUTER HOUSING WITH INNER BELT AND IDLER (EXPLODED)</text>
<text font-size="7.1" x="733.4" y="546.9">D</text>
<g font-size="7">
<text x="727.3" y="510.5">DRIVE ENGINE SUBASSY, LEFT</text>
<text x="769.3" y="538.6">SA-00065</text>
<text x="835" y="538.5">B05</text>
</g>
<g font-size="6.5">
<text x="64.2" y="11.9">8</text>
<text x="169" y="12">7</text>
<text x="273.6" y="11.9">6</text>
<text x="378.5" y="11.9">5</text>
<text x="483.3" y="12">4</text>
<text x="588.1" y="11.9">3</text>
<text x="692.9" y="12">2</text>
<text x="797.6" y="12">1</text>
<text x="6.7" y="61.8">F</text>
<text x="854.8" y="61.8">F</text>
<text x="6.5" y="150.7">E</text>
<text x="854.6" y="150.7">E</text>
<text x="6.3" y="239.5">D</text>
<text x="854.5" y="239.4">D</text>
<text x="6.3" y="328.3">C</text>
<text x="854.5" y="328.3">C</text>
<text x="6.4" y="417.3">B</text>
<text x="854.7" y="417.2">B</text>
<text x="6.5" y="506.1">A</text>
<text x="854.7" y="506.1">A</text>
<text x="64.1" y="555.9">8</text>
<text x="169" y="555.8">7</text>
<text x="273.6" y="555.9">6</text>
<text x="378.4" y="555.8">5</text>
<text x="483.3" y="555.9">4</text>
<text x="588" y="555.9">3</text>
<text x="692.8" y="555.9">2</text>
<text x="797.6" y="555.9">1</text>
</g>
<g font-size="4.9">
<text x="786.5" y="482.1">400 CONVENTION WAY</text>
<text x="786.6" y="487.4">REDWOOD CITY, CA 94063</text>
<text x="712.1" y="538.2">DWG NUMBER</text>
<text x="779.8" y="546.3">3:2</text>
<text x="825" y="546.3">4 of 6</text>
</g>
<g font-size="4.2">
<text x="580.9" y="89.2">APPLY GREASE TO AT LEAST</text>
<text x="580.9" y="94.5">ONE SIDE OF EVERY SHAFT &amp;</text>
<text x="580.9" y="99.7">BUSHING INTERFACE.</text>
<text x="645.9" y="99.7">B03</text>
<text x="558.3" y="236.9">5</text>
<text x="509.2" y="275.9">7</text>
<text x="803.2" y="315.5">16</text>
<text x="818.6" y="315.5">6</text>
<text x="828.9" y="315.5">OM-00070</text>
<text x="803.2" y="323.5">15</text>
<text x="818.6" y="323.5">4</text>
<text x="828.9" y="323.5">OM-00054</text>
<text x="803.2" y="331.5">14</text>
<text x="818.6" y="331.5">1</text>
<text x="829" y="331.5">CM-00322</text>
<text x="803.2" y="339.5">13</text>
<text x="818.6" y="339.5">1</text>
<text x="829" y="339.5">CM-00330</text>
<text x="803.2" y="347.5">12</text>
<text x="818.6" y="347.5">1</text>
<text x="829" y="347.5">CM-00331</text>
<text x="803.2" y="358.5">11</text>
<text x="818.6" y="358.5">1</text>
<text x="829" y="358.5">CM-00273</text>
<text x="803.2" y="369.4">10</text>
<text x="818.6" y="369.4">1</text>
<text x="829" y="369.4">CM-00329</text>
<text x="380.9" y="373.1">B03</text>
<text x="804.4" y="377.4">9</text>
<text x="818.6" y="377.4">1</text>
<text x="829" y="377.4">CM-00321</text>
<text x="804.4" y="385.4">8</text>
<text x="818.6" y="385.4">1</text>
<text x="829.4" y="385.4">CN-00022</text>
<text x="804.4" y="393.4">7</text>
<text x="818.6" y="393.4">1</text>
<text x="829" y="393.4">CM-00349</text>
<text x="804.4" y="401.4">6</text>
<text x="818.6" y="401.4">1</text>
<text x="829" y="401.4">CM-00327</text>
<text x="804.4" y="409.4">5</text>
<text x="818.6" y="409.4">1</text>
<text x="828.9" y="409.4">OM-00106</text>
<text x="804.4" y="417.5">4</text>
<text x="818.6" y="417.5">1</text>
<text x="829" y="417.5">CM-00249</text>
<text x="804.4" y="425.5">3</text>
<text x="818.6" y="425.5">1</text>
<text x="829" y="425.5">CM-00326</text>
<text x="804.4" y="435.4">2</text>
<text x="818.6" y="435.4">1</text>
<text x="829.7" y="435.4">OE-00045</text>
<text x="804.4" y="445.4">1</text>
<text x="818.6" y="445.4">1</text>
<text x="829" y="445.4">CM-00320</text>
<text x="801.1" y="451.8">ITEM</text>
<text x="815.8" y="453.9">QTY</text>
<text x="834.3" y="451.8">PART</text>
<text x="802.1" y="456">NO</text>
<text x="830.7" y="456">NUMBER</text>
<text x="11.7" y="464.6">B03</text>
<text x="806.4" y="466">BILL OF MATERIALS</text>
</g>
<g font-size="3.5">
<text x="16.9" y="22.9">INFORMATION AND SPECIFICATIONS CONTAINED HEREIN ARE CONFIDENTIAL</text>
<text x="16.9" y="26.4">AND PROPRIETARY. THEY ARE THE PROPERTY OF MAYFIELD ROBOTICS,</text>
<text x="16.9" y="30">AND SHALL NOT BE REPRODUCED OR COPIED OR USED IN WHOLE OR IN PART</text>
<text x="16.9" y="33.5">FOR ANY REASON WITHOUT WRITTEN PERMISSION OF MAYFIELD ROBOTICS.</text>
</g>
<g font-size="2.4">
<text x="826.3" y="535.7">REV</text>
<text x="710.2" y="543.3">SIZE</text>
<text x="758.1" y="543.3">SCALE</text>
<text x="802.7" y="543.4">SHEET</text>
</g>
</svg>
